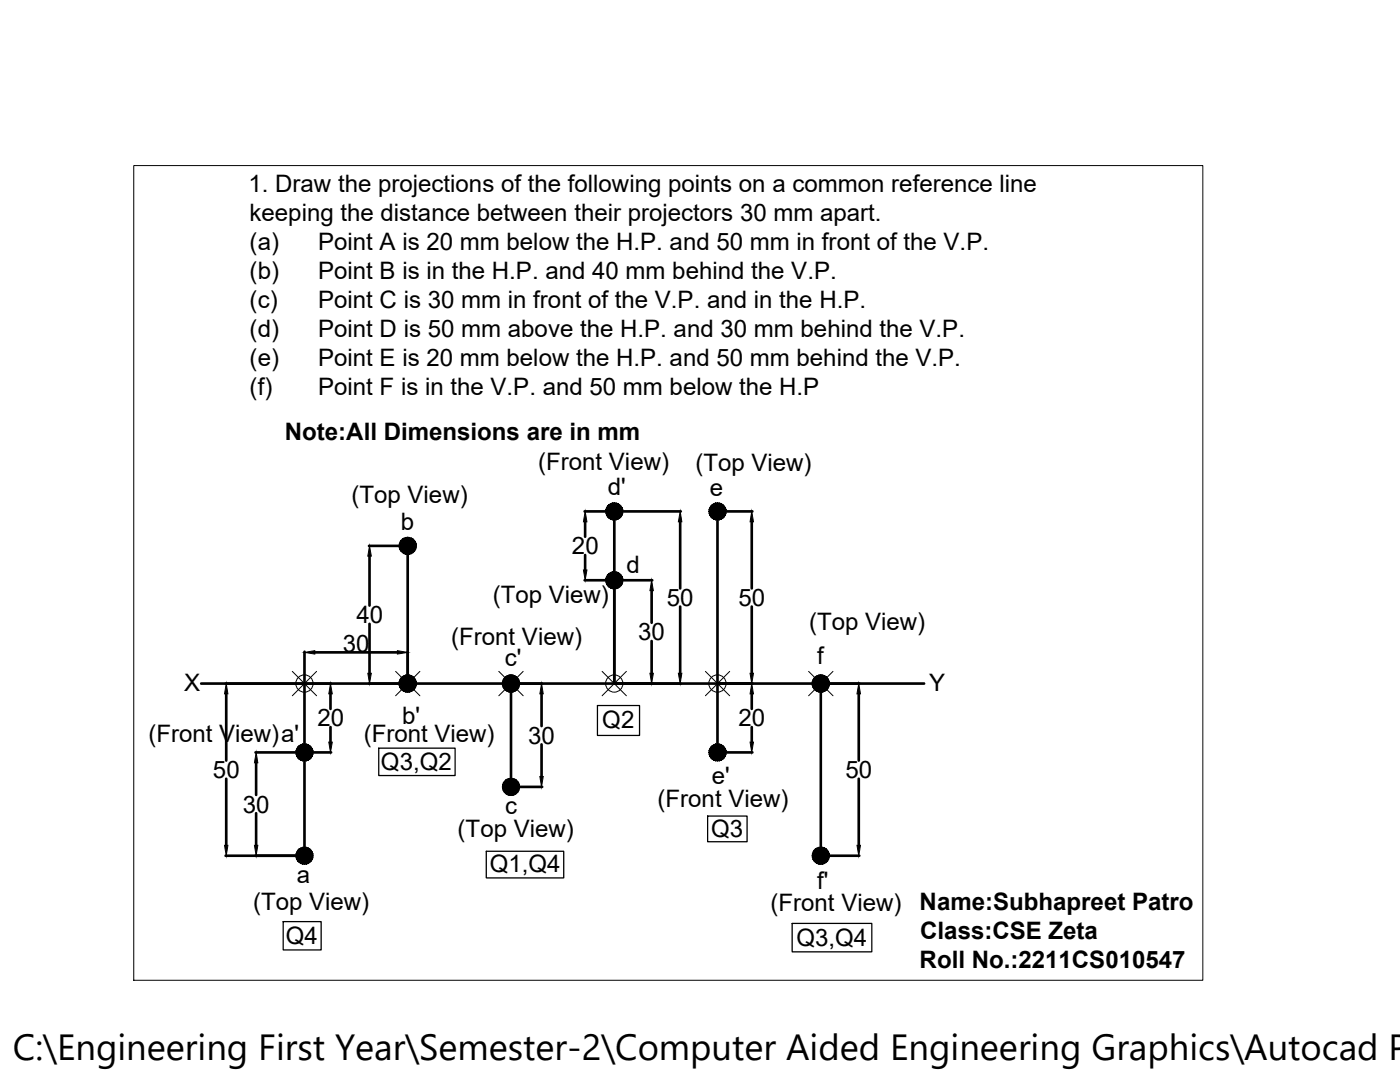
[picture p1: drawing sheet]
<svg xmlns="http://www.w3.org/2000/svg" width="279mm" height="216mm" viewBox="0 0 279 216" stroke-linecap="round" stroke-linejoin="round" font-family="sans-serif">
<!-- layer: 0 -->
<g fill="#000" stroke="#000" stroke-width=".2">
<path d="M73.7 108.9l.4 2.1h-.7zM81.4 108.9h1.7v.4zM116.4 113.7h.7l-.3 2.1zM116.8 102l.3 2.1h-.7zM122.6 102h1.7v.4zM122.6 115.8h1.7v.4zM130 115.8l.4 2.1h-.7zM135.7 102l.4 2.1h-.7zM143.2 102h1.7v.4zM150 102l.4 2.1h-.7zM45.1 136.4l.4 2.1h-.7zM60.8 130.2l2-.4v.7z"/>
<path d="M66 136.4l.3 2.1h-.7zM73.4 134.3h.7l-.4 2.1zM79.3 129.8l2.1 .4-2.1 .3zM81.4 136.4h1.7v.4zM102 136.4h1.7v.4zM108.1 136.4l.3 2.1h-.7zM129.7 134.3h.7l-.4 2.1zM135.4 134.3h.7l-.4 2.1zM149.7 134.3h.7l-.4 2.1zM150 136.4l.4 2.1h-.7zM163.8 136.4h1.7v.4zM171.4 136.4l.3 2.1h-.7z"/>
<path d="M51.1 150.1l.4 2.1h-.7zM60.8 150.1h1.7l-.1 .4zM65.6 148.1h.7l-.3 2zM102 157h1.7v.4zM107.7 154.9h.7l-.3 2.1zM143.2 150.1h1.7v.4zM149.7 148.1h.7l-.4 2zM44.8 168.7h.7l-.4 2.1zM50.8 168.7h.7l-.4 2.1zM60.8 170.8h1.7l-.1 .3zM163.8 170.8h1.7v.3zM171 168.7h.7l-.3 2.1z"/>
<path d="M79.7 109.3l.1 .4 1.6-.8zM79.8 109.7l1.6-.8-1.4 1.1zM80 110l.3 .3 1.1-1.4z"/>
<path d="M79.8 108.2l-.1 .3 1.7 .4zM79.7 108.5l1.7 .4h-1.7zM79.7 108.9v.4l1.7-.4z"/>
<path d="M81.4 108.9l-1.1 1.4 .3 .2zM81.4 108.9l-.4 1.7-.4-.1zM81.4 108.9l-.4 1.7h.4z"/>
<path d="M80.3 107.6l1.1 1.3-.8-1.5zM80.3 107.6l1.1 1.3-1.4-1.1zM80 107.8l-.2 .4 1.6 .7z"/>
<path d="M81.4 108.9v1.7h.3zM81.4 108.9l.7 1.6-.4 .1zM81.4 108.9l.7 1.6 .3-.2z"/>
<path d="M81.4 107.2v1.7l.3-1.6zM81 107.3l.4-.1v1.7zM80.6 107.4l.8 1.5-.4-1.6z"/>
<path d="M81.4 108.9l1 1.4 .3-.3zM81.4 108.9l1.5 .8-.2 .3zM81.4 108.9l1.5 .8 .2-.4z"/>
<path d="M82.4 107.6l-1 1.3 1.3-1.1zM82.1 107.4l.3 .2-1 1.3zM81.7 107.3l-.3 1.6 .7-1.5z"/>
<path d="M81.4 108.9h1.7v-.4zM81.4 108.9l1.5-.7 .2 .3zM81.4 108.9l1.5-.7-.2-.4z"/>
<path d="M120.9 102.4l.2 .4 1.5-.8zM121.1 102.8l1.5-.8-1.4 1.1zM121.2 103.1l.3 .3 1.1-1.4z"/>
<path d="M120.9 116.2l.2 .3 1.5-.7zM121.1 116.5l1.5-.7-1.4 1.1zM121.2 116.9l.3 .2 1.1-1.3z"/>
<path d="M121.1 101.3l-.2 .4 1.7 .3zM120.9 101.7l1.7 .3h-1.7zM120.9 102v.4l1.7-.4z"/>
<path d="M121.1 115l-.2 .4 1.7 .4zM120.9 115.4l1.7 .4h-1.7zM120.9 115.8v.4l1.7-.4z"/>
<path d="M122.6 102l-1.1 1.4 .4 .2zM122.6 102l-.4 1.7-.3-.1zM122.6 102l-.4 1.7 .4 .1z"/>
<path d="M122.6 115.8l-1.1 1.3 .4 .2zM122.6 115.8l-.4 1.7-.3-.2zM122.6 115.8l-.4 1.7h.4z"/>
<path d="M121.5 100.7l1.1 1.3-.7-1.5zM121.5 100.7l1.1 1.3-1.4-1zM121.2 101l-.1 .3 1.5 .7z"/>
<path d="M121.5 114.4l1.1 1.4-.7-1.6zM121.5 114.4l1.1 1.4-1.4-1.1zM121.2 114.7l-.1 .3 1.5 .8z"/>
<path d="M122.6 102v1.8l.4-.1zM122.6 102l.7 1.6-.3 .1zM122.6 102l.7 1.6 .4-.2z"/>
<path d="M122.6 115.8v1.7h.4zM122.6 115.8l.7 1.5-.3 .2zM122.6 115.8l.7 1.5 .4-.2z"/>
<path d="M122.6 100.3v1.7l.4-1.6zM122.2 100.4l.4-.1v1.7zM121.9 100.5l.7 1.5-.4-1.6z"/>
<path d="M122.6 114.1v1.7l.4-1.7zM122.2 114.1h.4v1.7zM121.9 114.2l.7 1.6-.4-1.7z"/>
<path d="M122.6 102l1.1 1.4 .2-.3zM122.6 102l1.5 .8-.2 .3zM122.6 102l1.5 .8 .2-.4z"/>
<path d="M122.6 115.8l1.1 1.3 .2-.2zM122.6 115.8l1.5 .7-.2 .4zM122.6 115.8l1.5 .7 .2-.3z"/>
<path d="M123.7 100.7l-1.1 1.3 1.3-1zM123.3 100.5l.4 .2-1.1 1.3zM123 100.4l-.4 1.6 .7-1.5z"/>
<path d="M123.7 114.4l-1.1 1.4 1.3-1.1zM123.3 114.2l.4 .2-1.1 1.4zM123 114.1l-.4 1.7 .7-1.6z"/>
<path d="M122.6 102h1.7v-.3zM122.6 102l1.5-.7 .2 .4zM122.6 102l1.5-.7-.2-.3z"/>
<path d="M122.6 115.8h1.7v-.4zM122.6 115.8l1.5-.8 .2 .4zM122.6 115.8l1.5-.8-.2-.3z"/>
<path d="M141.5 102.4l.1 .4 1.6-.8zM141.6 102.8l1.6-.8-1.3 1.1zM141.9 103.1l.2 .3 1.1-1.4z"/>
<path d="M141.6 101.3l-.1 .4 1.7 .3zM141.5 101.7l1.7 .3h-1.7zM141.5 102v.4l1.7-.4z"/>
<path d="M143.2 102l-1.1 1.4 .4 .2zM143.2 102l-.4 1.7-.3-.1zM143.2 102l-.4 1.7 .4 .1z"/>
<path d="M142.1 100.7l1.1 1.3-.7-1.5zM142.1 100.7l1.1 1.3-1.3-1zM141.9 101l-.3 .3 1.6 .7z"/>
<path d="M143.2 102v1.8l.4-.1zM143.2 102l.8 1.6-.4 .1zM143.2 102l.8 1.6 .3-.2z"/>
<path d="M143.2 100.3v1.7l.4-1.6zM142.8 100.4l.4-.1v1.7zM142.5 100.5l.7 1.5-.4-1.6z"/>
<path d="M143.2 102l1.1 1.4 .2-.3zM143.2 102l1.6 .8-.3 .3zM143.2 102l1.6 .8 .1-.4z"/>
<path d="M144.3 100.7l-1.1 1.3 1.3-1zM144 100.5l.3 .2-1.1 1.3zM143.6 100.4l-.4 1.6 .8-1.5z"/>
<path d="M143.2 102h1.7v-.3zM143.2 102l1.6-.7 .1 .4zM143.2 102l1.6-.7-.3-.3z"/>
<path d="M79.7 136.8l.1 .3 1.6-.7zM79.8 137.1l1.6-.7-1.4 1.1zM80 137.5l.3 .2 1.1-1.3z"/>
<path d="M79.8 135.7l-.1 .3 1.7 .4zM79.7 136l1.7 .4h-1.7zM79.7 136.4v.4l1.7-.4z"/>
<path d="M81.4 136.4l-1.1 1.3 .3 .2zM81.4 136.4l-.4 1.7-.4-.2zM81.4 136.4l-.4 1.7h.4z"/>
<path d="M80.3 135.1l1.1 1.3-.8-1.5zM80 135.3l.3-.2 1.1 1.3zM80 135.3l-.2 .4 1.6 .7z"/>
<path d="M81.4 136.4v1.7h.3zM81.4 136.4l.7 1.5-.4 .2zM81.4 136.4l.7 1.5 .3-.2z"/>
<path d="M81.4 134.7v1.7l.3-1.7zM81 134.7h.4v1.7zM80.6 134.9l.8 1.5-.4-1.7z"/>
<path d="M81.4 136.4l1 1.3 .3-.2zM81.4 136.4l1.5 .7-.2 .4zM81.4 136.4l1.5 .7 .2-.3z"/>
<path d="M82.4 135.1l-1 1.3 1.3-1.1zM82.1 134.9l.3 .2-1 1.3zM81.7 134.7l-.3 1.7 .7-1.5z"/>
<path d="M81.4 136.4h1.7v-.4zM81.4 136.4l1.5-.7 .2 .3zM81.4 136.4l1.5-.7-.2-.4z"/>
<path d="M100.3 136.8l.1 .3 1.6-.7zM100.4 137.1l1.6-.7-1.4 1.1zM100.6 137.5l.3 .2 1.1-1.3z"/>
<path d="M100.4 135.7l-.1 .3 1.7 .4zM100.3 136l1.7 .4h-1.7zM100.3 136.4v.4l1.7-.4z"/>
<path d="M102 136.4l-1.1 1.3 .3 .2zM102 136.4l-.4 1.7-.4-.2zM102 136.4l-.4 1.7h.4z"/>
<path d="M100.9 135.1l1.1 1.3-.8-1.5zM100.6 135.3l.3-.2 1.1 1.3zM100.6 135.3l-.2 .4 1.6 .7z"/>
<path d="M102 136.4v1.7h.4zM102 136.4l.7 1.5-.3 .2zM102 136.4l.7 1.5 .4-.2z"/>
<path d="M102 134.7v1.7l.4-1.7zM101.6 134.7h.4v1.7zM101.2 134.9l.8 1.5-.4-1.7z"/>
<path d="M102 136.4l1.1 1.3 .2-.2zM102 136.4l1.5 .7-.2 .4zM102 136.4l1.5 .7 .2-.3z"/>
<path d="M103.1 135.1l-1.1 1.3 1.3-1.1zM102.7 134.9l.4 .2-1.1 1.3zM102.4 134.7l-.4 1.7 .7-1.5z"/>
<path d="M102 136.4h1.7v-.4zM102 136.4l1.5-.7 .2 .3zM102 136.4l1.5-.7-.2-.4z"/>
<path d="M162.1 136.8l.2 .3 1.5-.7zM162.3 137.1l1.5-.7-1.3 1.1zM162.5 137.5l.2 .2 1.1-1.3z"/>
<path d="M162.3 135.7l-.2 .3 1.7 .4zM162.1 136l1.7 .4h-1.7zM162.1 136.4v.4l1.7-.4z"/>
<path d="M163.8 136.4l-1.1 1.3 .4 .2zM163.8 136.4l-.4 1.7-.3-.2zM163.8 136.4l-.4 1.7h.4z"/>
<path d="M162.7 135.1l1.1 1.3-.7-1.5zM162.7 135.1l1.1 1.3-1.3-1.1zM162.5 135.3l-.2 .4 1.5 .7z"/>
<path d="M163.8 136.4v1.7h.4zM163.8 136.4l.7 1.5-.3 .2zM163.8 136.4l.7 1.5 .4-.2z"/>
<path d="M163.8 134.7v1.7l.4-1.7zM163.4 134.7h.4v1.7zM163.1 134.9l.7 1.5-.4-1.7z"/>
<path d="M163.8 136.4l1.1 1.3 .3-.2zM163.8 136.4l1.6 .7-.2 .4zM163.8 136.4l1.6 .7 .1-.3z"/>
<path d="M164.9 135.1l-1.1 1.3 1.4-1.1zM164.5 134.9l.4 .2-1.1 1.3zM164.2 134.7l-.4 1.7 .7-1.5z"/>
<path d="M163.8 136.4h1.7v-.4zM163.8 136.4l1.6-.7 .1 .3zM163.8 136.4l1.6-.7-.2-.4z"/>
<path d="M59.1 150.5l.1 .4 1.6-.8zM59.2 150.9l1.6-.8-1.4 1.1zM59.4 151.2l.3 .3 1.1-1.4z"/>
<path d="M59.2 149.4l-.1 .4 1.7 .3zM59.1 149.8l1.7 .3h-1.7zM59.1 150.1v.4l1.7-.4z"/>
<path d="M60.8 150.1l-1.1 1.4 .3 .2zM60.8 150.1l-.4 1.7-.4-.1zM60.8 150.1l-.4 1.7h.4z"/>
<path d="M59.7 148.8l1.1 1.3-.8-1.5zM59.7 148.8l1.1 1.3-1.4-1zM59.4 149.1l-.2 .3 1.6 .7z"/>
<path d="M60.8 150.1v1.7h.4zM60.8 150.1l.7 1.6-.3 .1zM60.8 150.1l.7 1.6 .3-.2z"/>
<path d="M60.8 148.4v1.7l.4-1.6zM60.4 148.5l.4-.1v1.7zM60 148.6l.8 1.5-.4-1.6z"/>
<path d="M60.8 150.1l1 1.4 .3-.3zM60.8 150.1l1.5 .8-.2 .3zM60.8 150.1l1.5 .8 .1-.4z"/>
<path d="M61.8 148.8l-1 1.3 1.3-1zM61.5 148.6l.3 .2-1 1.3zM61.2 148.5l-.4 1.6 .7-1.5z"/>
<path d="M60.8 150.1h1.7l-.1-.3zM60.8 150.1l1.5-.7 .1 .4zM60.8 150.1l1.5-.7-.2-.3z"/>
<path d="M100.3 157.4l.1 .4 1.6-.8zM100.4 157.8l1.6-.8-1.4 1.1zM100.6 158.1l.3 .2 1.1-1.3z"/>
<path d="M100.4 156.3l-.1 .3 1.7 .4zM100.3 156.6l1.7 .4h-1.7zM100.3 157v.4l1.7-.4z"/>
<path d="M102 157l-1.1 1.3 .3 .3zM102 157l-.4 1.7-.4-.1zM102 157l-.4 1.7h.4z"/>
<path d="M100.9 155.7l1.1 1.3-.8-1.5zM100.9 155.7l1.1 1.3-1.4-1.1zM100.6 155.9l-.2 .4 1.6 .7z"/>
<path d="M102 157v1.7h.4zM102 157l.7 1.6-.3 .1zM102 157l.7 1.6 .4-.3z"/>
<path d="M102 155.3v1.7l.4-1.7zM101.6 155.3h.4v1.7zM101.2 155.5l.8 1.5-.4-1.7z"/>
<path d="M102 157l1.1 1.3 .2-.2zM102 157l1.5 .8-.2 .3zM102 157l1.5 .8 .2-.4z"/>
<path d="M103.1 155.7l-1.1 1.3 1.3-1.1zM102.7 155.5l.4 .2-1.1 1.3zM102.4 155.3l-.4 1.7 .7-1.5z"/>
<path d="M102 157h1.7v-.4zM102 157l1.5-.7 .2 .3zM102 157l1.5-.7-.2-.4z"/>
<path d="M141.5 150.5l.1 .4 1.6-.8zM141.6 150.9l1.6-.8-1.3 1.1zM141.9 151.2l.2 .3 1.1-1.4z"/>
<path d="M141.6 149.4l-.1 .4 1.7 .3zM141.5 149.8l1.7 .3h-1.7zM141.5 150.1v.4l1.7-.4z"/>
<path d="M143.2 150.1l-1.1 1.4 .4 .2zM143.2 150.1l-.4 1.7-.3-.1zM143.2 150.1l-.4 1.7h.4z"/>
<path d="M142.1 148.8l1.1 1.3-.7-1.5zM142.1 148.8l1.1 1.3-1.3-1zM141.9 149.1l-.3 .3 1.6 .7z"/>
<path d="M143.2 150.1v1.7h.4zM143.2 150.1l.8 1.6-.4 .1zM143.2 150.1l.8 1.6 .3-.2z"/>
<path d="M143.2 148.4v1.7l.4-1.6zM142.8 148.5l.4-.1v1.7zM142.5 148.6l.7 1.5-.4-1.6z"/>
<path d="M143.2 150.1l1.1 1.4 .2-.3zM143.2 150.1l1.6 .8-.3 .3zM143.2 150.1l1.6 .8 .1-.4z"/>
<path d="M144.3 148.8l-1.1 1.3 1.3-1zM144 148.6l.3 .2-1.1 1.3zM143.6 148.5l-.4 1.6 .8-1.5z"/>
<path d="M143.2 150.1h1.7v-.3zM143.2 150.1l1.6-.7 .1 .4zM143.2 150.1l1.6-.7-.3-.3z"/>
<path d="M59.1 171.1l.1 .4 1.6-.7zM59.2 171.5l1.6-.7-1.4 1zM59.4 171.8l.3 .3 1.1-1.3z"/>
<path d="M59.2 170l-.1 .4 1.7 .4zM59.1 170.4l1.7 .4h-1.7zM59.1 170.8v.3l1.7-.3z"/>
<path d="M60.8 170.8l-1.1 1.3 .3 .2zM60.8 170.8l-.4 1.6-.4-.1zM60.8 170.8l-.4 1.6 .4 .1z"/>
<path d="M59.7 169.4l1.1 1.4-.8-1.6zM59.7 169.4l1.1 1.4-1.4-1.1zM59.4 169.7l-.2 .3 1.6 .8z"/>
<path d="M60.8 170.8v1.7l.4-.1zM60.8 170.8l.7 1.5-.3 .1zM60.8 170.8l.7 1.5 .3-.2z"/>
<path d="M60.8 169v1.8l.4-1.7zM60.4 169.1l.4-.1v1.8zM60 169.2l.8 1.6-.4-1.7z"/>
<path d="M60.8 170.8l1 1.3 .3-.3zM60.8 170.8l1.5 .7-.2 .3zM60.8 170.8l1.5 .7 .1-.4z"/>
<path d="M61.8 169.4l-1 1.4 1.3-1.1zM61.5 169.2l.3 .2-1 1.4zM61.2 169.1l-.4 1.7 .7-1.6z"/>
<path d="M60.8 170.8h1.7l-.1-.4zM60.8 170.8l1.5-.8 .1 .4zM60.8 170.8l1.5-.8-.2-.3z"/>
<path d="M162.1 171.1l.2 .4 1.5-.7zM162.3 171.5l1.5-.7-1.3 1zM162.5 171.8l.2 .3 1.1-1.3z"/>
<path d="M162.3 170l-.2 .4 1.7 .4zM162.1 170.4l1.7 .4h-1.7zM162.1 170.8v.3l1.7-.3z"/>
<path d="M163.8 170.8l-1.1 1.3 .4 .2zM163.8 170.8l-.4 1.6-.3-.1zM163.8 170.8l-.4 1.6 .4 .1z"/>
<path d="M162.7 169.4l1.1 1.4-.7-1.6zM162.7 169.4l1.1 1.4-1.3-1.1zM162.5 169.7l-.2 .3 1.5 .8z"/>
<path d="M163.8 170.8v1.7l.4-.1zM163.8 170.8l.7 1.5-.3 .1zM163.8 170.8l.7 1.5 .4-.2z"/>
<path d="M163.8 169v1.8l.4-1.7zM163.4 169.1l.4-.1v1.8zM163.1 169.2l.7 1.6-.4-1.7z"/>
<path d="M163.8 170.8l1.1 1.3 .3-.3zM163.8 170.8l1.6 .7-.2 .3zM163.8 170.8l1.6 .7 .1-.4z"/>
<path d="M164.9 169.4l-1.1 1.4 1.4-1.1zM164.5 169.2l.4 .2-1.1 1.4zM164.2 169.1l-.4 1.7 .7-1.6z"/>
<path d="M163.8 170.8h1.7v-.4zM163.8 170.8l1.6-.8 .1 .4zM163.8 170.8l1.6-.8-.2-.3z"/>
</g>
<g fill="none" stroke="#000" stroke-width=".53">
<path d="M73.6 108.9h7.7M73.7 111v9.8M81.4 108.9v27.5M116.7 115.8h5.9M116.7 102h5.9M116.8 104.1v3M116.8 110.7v3M122.6 102v34.4M122.6 115.8h7.6M122.6 102h13.3M130 117.9v6.4M135.7 104.1v13.3"/>
<path d="M143.2 102v48.1M143.2 102h7M150 104.1v13.3M40.2 136.4h144.2M45.1 138.5v13.3M60.8 130v40.8M62.8 130.2h16.5M66 138.5v3M73.7 124.5v9.8M102 136.4v20.6M108.1 138.5v6.4M130 127.9v6.4"/>
<path d="M135.7 121v13.3M150 121v13.3M150 138.5v3M163.8 136.4v34.4M171.4 138.5v13.3M45.1 155.4v13.3M51 150.1h9.7M51.1 152.2v6.4M60.8 150.1h5.3M66 145.1v3M102 157h6.2M108.1 148.5v6.4"/>
<path d="M143.2 150.1h7M150 145.1v3M171.4 155.4v13.3M45 170.8h15.7M51.1 162.3v6.4M163.9 170.8h7.6"/>
</g>
<g fill="none" stroke="#000" stroke-width=".2">
<path d="M26.7 33h213.4v162.6h-213.4zM58.3 134l4.9 4.8M63.2 134l-4.9 4.8M79 134l4.8 4.8M83.8 134l-4.8 4.8M99.5 134l4.9 4.8M104.4 134l-4.9 4.8M120.2 134l4.8 4.8M125 134l-4.8 4.8M140.8 134l4.8 4.8M145.6 134l-4.8 4.8M161.4 134l4.8 4.8"/>
<path d="M166.2 134l-4.8 4.8"/>
<circle cx="60.8" cy="136.4" r="1.73"/>
<circle cx="81.4" cy="136.4" r="1.73"/>
<circle cx="102" cy="136.4" r="1.73"/>
<circle cx="122.6" cy="136.4" r="1.73"/>
<circle cx="143.2" cy="136.4" r="1.73"/>
<circle cx="163.8" cy="136.4" r="1.73"/>
</g>
<path d="M75.6 149.3h15.2v5.4h-15.2zM119.2 140.8h8.4v5.9h-8.4zM97 169.9h15.5v5.3h-15.5zM141.2 162.8h7.9v5.2h-7.9zM56.5 183.9h7.6v5.6h-7.6zM158.1 184.3h15.9v5.6h-15.9z" fill="none" stroke="#000" stroke-width=".25"/>
<text font-size="7.3" x="2.6" y="211.5">C:\Engineering First Year\Semester-2\Computer Aided Engineering Graphics\Autocad P</text>
<g font-size="4.8">
<text x="49.6" y="38.3">1. Draw the projections of the following points on a common reference line</text>
<text x="49.8" y="44.1">keeping the distance between their projectors 30 mm apart.</text>
<text x="49.8" y="49.9">(a)</text>
<text x="63.5" y="49.9">Point A is 20 mm below the H.P. and 50 mm in front of the V.P.</text>
<text x="49.8" y="55.6">(b)</text>
<text x="63.5" y="55.6">Point B is in the H.P. and 40 mm behind the V.P.</text>
<text x="49.8" y="61.4">(c)</text>
<text x="63.5" y="61.4">Point C is 30 mm in front of the V.P. and in the H.P.</text>
<text x="49.8" y="67.2">(d)</text>
<text x="63.5" y="67.2">Point D is 50 mm above the H.P. and 30 mm behind the V.P.</text>
<text x="49.8" y="73">(e)</text>
<text x="63.5" y="73">Point E is 20 mm below the H.P. and 50 mm behind the V.P.</text>
<text x="49.8" y="78.8">(f)</text>
<text x="63.5" y="78.8">Point F is in the V.P. and 50 mm below the H.P</text>
<text x="56.9" y="87.7">Note:All Dimensions are in mm</text>
<text x="107.4" y="93.8">(Front View)</text>
<text x="138.8" y="94">(Top View)</text>
<text x="70.1" y="100.4">(Top View)</text>
<text x="121.3" y="98.8">d'</text>
<text x="141.7" y="98.9">e</text>
<text x="80" y="105.8">b</text>
<text x="114.2" y="110.6">20</text>
<text x="125" y="114.4">d</text>
<text x="71.2" y="124.4">40</text>
<text x="98.3" y="120.3">(Top View)</text>
<text x="133.1" y="120.9">50</text>
<text x="147.4" y="120.9">50</text>
<text x="161.5" y="125.7">(Top View)</text>
<text x="68.4" y="130">30</text>
<text x="90" y="128.8">(Front View)</text>
<text x="127.4" y="127.8">30</text>
<text x="36.7" y="137.9">X</text>
<text x="100.8" y="132.9">c'</text>
<text x="163.1" y="132.4">f</text>
<text x="185.5" y="137.9">Y</text>
<text x="29.6" y="148">(Front View)a'</text>
<text x="63.3" y="144.9">20</text>
<text x="72.6" y="148">(Front View)</text>
<text x="80.3" y="144.4">b'</text>
<text x="105.4" y="148.4">30</text>
<text x="120.2" y="145.2">Q2</text>
<text x="147.4" y="144.9">20</text>
<text x="42.5" y="155.3">50</text>
<text x="76" y="153.6">Q3,Q2</text>
<text x="168.7" y="155.3">50</text>
<text x="131.2" y="160.9">(Front View)</text>
<text x="142" y="156.5">e'</text>
<text x="48.5" y="162.1">30</text>
<text x="91.3" y="167.1">(Top View)</text>
<text x="100.8" y="162.3">c</text>
<text x="141.9" y="167">Q3</text>
<text x="59.2" y="176.2">a</text>
<text x="97.7" y="174">Q1,Q4</text>
<text x="163.1" y="177.4">f'</text>
<text x="50.5" y="181.5">(Top View)</text>
<text x="153.8" y="181.8">(Front View)</text>
<text x="183.5" y="181.5">Name:Subhapreet Patro</text>
<text x="57.1" y="188.3">Q4</text>
<text x="158.9" y="188.7">Q3,Q4</text>
<text x="183.7" y="187.3">Class:CSE Zeta</text>
<text x="183.5" y="193.1">Roll No.:2211CS010547</text>
</g>
</svg>
